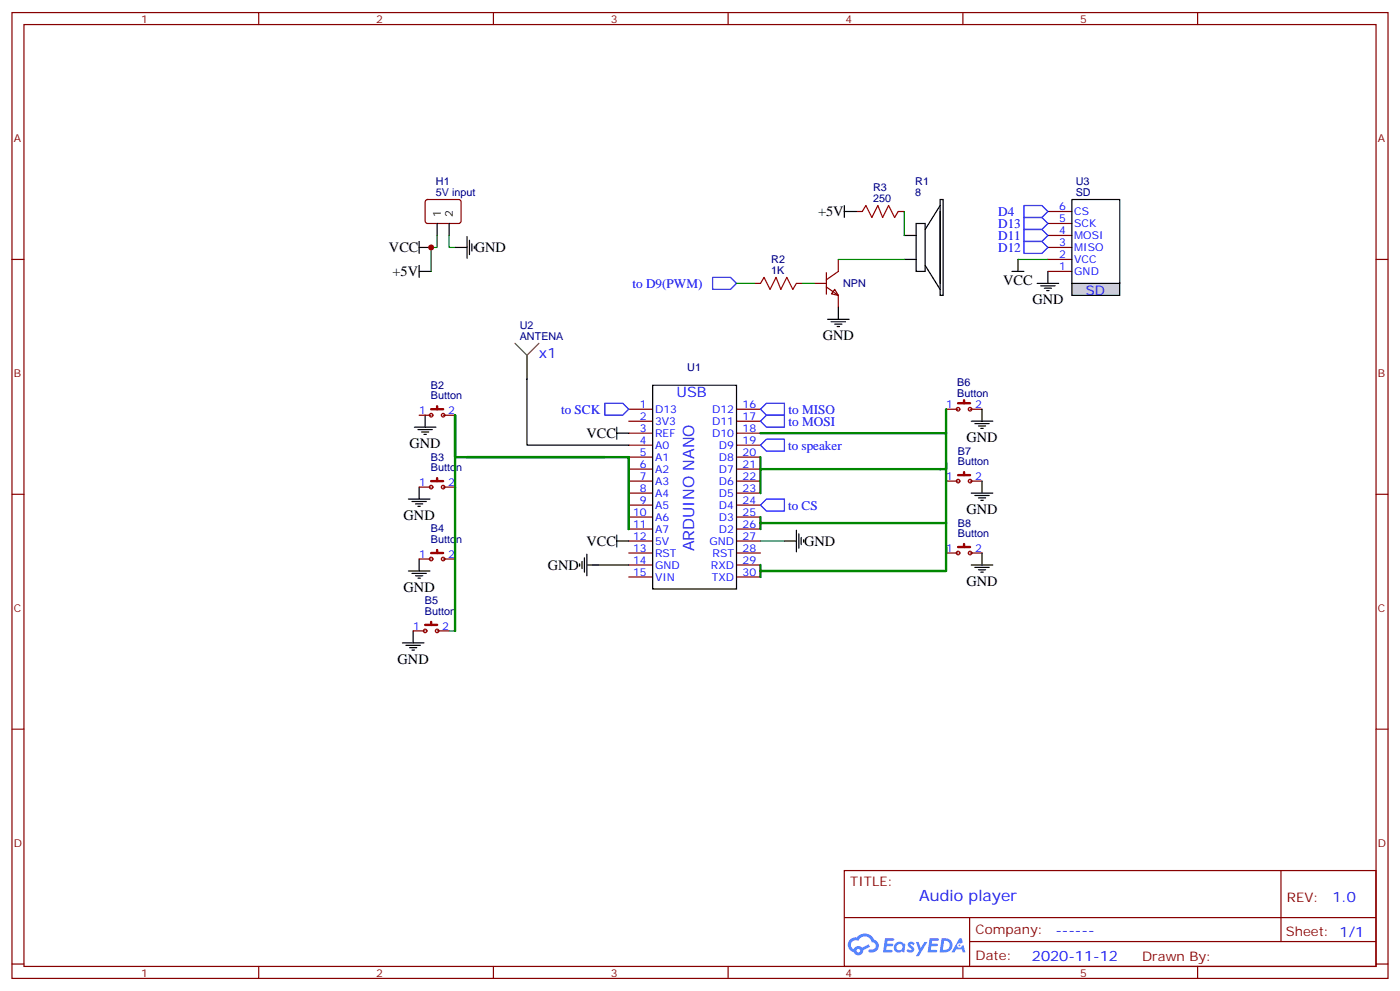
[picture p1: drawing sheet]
<svg xmlns="http://www.w3.org/2000/svg" width="412mm" height="292mm" viewBox="0 0 412 292" stroke-linecap="round" stroke-linejoin="round" font-family="sans-serif">
<g fill="none" stroke="#870000" stroke-width=".35">
<path d="M3.5 3.7h405.4v284.3h-405.4zM7.1 7.2h398.2v277.3h-398.2zM76.2 3.7v3.5M145.3 3.7v3.5M214.5 3.7v3.5M283.6 3.7v3.5M352.8 3.7v3.5M3.5 76.4h3.6M405.3 76.4h3.6M3.5 145.5h3.6M405.3 145.5h3.6M3.5 214.7h3.6"/>
<path d="M405.3 214.7h3.6M248.7 256.3h156.6v28.2h-156.6zM377.3 256.3v20.9M248.7 270.1h156.5M285.6 277.2h119.6M285.6 270.1v14.2M3.5 283.8h3.6M76.2 284.5v3.5M145.3 284.5v3.5M214.5 284.5v3.5M283.6 284.5v3.5M352.8 284.5v3.5"/>
<path d="M405.3 283.8h3.6"/>
</g>
<g fill="#5487ff">
<path d="M267.7 277.5a1.22 1.22 0 0 1 1.7 .2l-.4 .6a.47 .47 0 0 0-.3-.4 .47 .47 0 0 0-.5 .2l.1 .2a1.14 1.14 0 0 1 .8 1.8 1.14 1.14 0 0 1-1.9 0l-.2-.2 .5-.6 .7 .5a.29 .29 0 0 0 .3-.3 .29 .29 0 0 0-.2-.3 1.04 1.04 0 0 1-.6-1.7z"/>
<path d="M260.7 276.2h2.4l.3 .2-.2 .5-1.8 .1-.1 .8h1.5l.3 .4-.3 .4h-1.6l-.2 1.1h1.7l.2 .3-.2 .3-2.6 .1z"/>
<path d="M273.8 276.2h2.4l.3 .2-.1 .5-1.8 .1-.2 .8h1.6l.3 .4-.4 .4-1.6-.1-.1 1.1 1.7 .1 .2 .3-.2 .3-2.6 .1z"/>
<path d="M282.6 276.2h.7l.3 1.3-.6 .3a.69 .69 0 0 0-1 .3 .69 .69 0 0 0 .4 .9 .69 .69 0 0 0 .9-.6l.5-.2 .6 2.2h-.8l-.2-.9h-1.8l-.5 .9h-.8z"/>
<path d="M269.8 277.3h.8l.6 1.8 1.1-1.8h.9l-2.6 4.2h-.8l.9-1.5z"/>
<path d="M277.4 276.2l-.6 4.2h1.3a2.11 2.11 0 0 0 2.5-2.1 2.11 2.11 0 0 0-2.5-2.1zM278.1 277a1.39 1.39 0 0 1 1.7 1.4 1.39 1.39 0 0 1-1.8 1.2h-.3z"/>
<path d="M263.7 277.8a1.54 1.54 0 0 0-.1 2.2 1.54 1.54 0 0 0 2.2 .1l.6 .3 .3-2.3-.2-.3h-.4a1.49 1.49 0 0 0-2.4 0zM264 278.8a.94 .94 0 0 1 1.8 0 .94 .94 0 0 1-1.8 0z"/>
<path d="M250.4 276.6a2.18 2.18 0 0 0 1.1 3.7 1.44 1.44 0 0 0 1.6 .9 1.44 1.44 0 0 0 1.2-1.4l2-1.1-.5-.7-1.9 1a1.47 1.47 0 0 0-2.4 .4 1.39 1.39 0 0 1-.7-1.9 1.39 1.39 0 0 1 2-.5 2.12 2.12 0 0 1 2.2-1.3 2.12 2.12 0 0 1 1.9 1.7 1.14 1.14 0 0 1 1.1 1.4 1.14 1.14 0 0 1-1.7 .7 .43 .43 0 0 0-.5 .4 .43 .43 0 0 0 .4 .5 1.98 1.98 0 0 0 2.5-1.2 1.98 1.98 0 0 0-1.2-2.6 3.1 3.1 0 0 0-5.3-.6l-.9 .1zM252.3 279.9a.55 .55 0 0 1 1.1 0 .55 .55 0 0 1-1.1 0z"/>
<circle cx="282.6" cy="278.3" r=".26"/>
</g>
<g fill="none" stroke="#870000" stroke-width=".35">
<path d="M308.7 79.9h7M308.7 76.4h7M308.7 72.8h7M308.7 69.3h7M308.7 65.8h7M308.7 62.3h7M222.2 83.4h1.8M234.6 83.4h1.8M185.2 120.5h7.1M185.2 124h7.1M185.2 127.5h7.1M185.2 131.1h7.1"/>
<path d="M185.2 134.6h7.1M185.2 138.1h7.1M217 120.5h7M217 124h7M217 127.5h7M217 131.1h7M217 134.6h7M217 138.1h7M185.2 141.6h7.1M185.2 145.2h7.1M185.2 148.7h7.1M185.2 152.2h7.1"/>
<path d="M185.2 155.8h7.1M185.2 159.3h7.1M217 141.6h7M217 145.2h7M217 148.7h7M217 152.2h7M217 155.8h7M217 159.3h7M185.2 162.8h7.1M185.2 166.3h7.1M185.2 169.9h7.1M217 162.8h7"/>
<path d="M217 166.3h7M217 169.9h7"/>
</g>
<path d="M276.9 58.7h.9v28.3h-.9zM266.3 69.3h3.6M266.3 76.4h3.6M269.9 65.8h2.6v14.1h-2.6zM272.5 78.1l4.4 7.1M276.9 60.5l-4.4 7.1M276.9 62.3v21.1M315.7 83.4v-24.7h14.1v24.7M155.2 111.7v19.4h30M192.3 113.4h24.7v60h-24.7z" fill="none" stroke="#000" stroke-width=".35"/>
<path d="M151.7 101.1l3.5 3.5M155.2 104.6v7.1v-7.1M158.7 101.1l-3.5 3.5" fill="none" stroke="#660" stroke-width=".35"/>
<path d="M224 83.4l1.1-1.7 1.7 3.5 1.8-3.5 1.4 3.5 1.8-3.5 1.7 3.5 1.1-1.8" fill="none" stroke="#a10000" stroke-width=".35"/>
<path d="M315.7 83.4h14.1v3.6h-14.1z" fill="#ccc" stroke="#000" stroke-width=".35"/>
<g fill="none" stroke="#000" stroke-width=".35">
<path d="M308.7 79.9v3.5M305.5 83.4h6.4M306.6 84.1h4.2M307.6 84.8h2.1M308.3 85.5h.7M122.1 125.8h6.3M123.1 126.5h4.3M124.2 127.2h2.1M124.9 127.9h.7M125.2 122.2v3.6M181.7 127.5h3.5M181.7 125.8v3.5"/>
<path d="M181.7 159.3h3.5M181.7 157.5v3.5M231.1 159.3h3.5M234.6 156.1v6.4M235.3 157.2v4.2M236 158.2v2.1M236.7 158.9v.7M170.7 166v.7M171.4 165.3v2.1M172.2 164.2v4.3M172.9 166.3h3.5M172.9 163.2v6.3"/>
<path d="M174.6 166.3h10.6"/>
</g>
<path d="M224 159.3h7.1" fill="none" stroke="#008700" stroke-width=".35"/>
<path d="M137.6 134.6h47.6v21.2" fill="none" stroke="#008700" stroke-width=".71"/>
<g fill="#fff" stroke="#900" stroke-width=".35">
<circle cx="127" cy="122.2" r=".53"/>
<circle cx="130.5" cy="122.2" r=".53"/>
</g>
<path d="M128.8 119.6v.9M127 120.5h3.5" fill="none" stroke="#900" stroke-width=".71"/>
<path d="M123.5 122.2h3.5M130.5 122.2h3.6" fill="none" stroke="#870000" stroke-width=".35"/>
<path d="M120.3 146.9h6.3M121.4 147.6h4.2M122.4 148.3h2.1M123.1 149h.7M123.5 143.4v3.5" fill="none" stroke="#000" stroke-width=".35"/>
<g fill="#fff" stroke="#900" stroke-width=".35">
<circle cx="127" cy="143.4" r=".53"/>
<circle cx="130.5" cy="143.4" r=".53"/>
</g>
<path d="M127 141.6h3.5M128.8 140.8v.8" fill="none" stroke="#900" stroke-width=".71"/>
<path d="M123.5 143.4h3.5M130.5 143.4h3.6" fill="none" stroke="#870000" stroke-width=".35"/>
<path d="M120.3 168.1h6.3M121.4 168.8h4.2M122.4 169.5h2.1M123.1 170.2h.7M123.5 164.6v3.5" fill="none" stroke="#000" stroke-width=".35"/>
<g fill="#fff" stroke="#900" stroke-width=".35">
<circle cx="127" cy="164.6" r=".53"/>
<circle cx="130.5" cy="164.6" r=".53"/>
</g>
<path d="M127 162.8h3.5M128.8 161.9v.9" fill="none" stroke="#900" stroke-width=".71"/>
<path d="M123.5 164.6h3.5M130.5 164.6h3.6" fill="none" stroke="#870000" stroke-width=".35"/>
<path d="M118.5 189.3h6.4M119.6 190h4.2M120.6 190.7h2.2M121.4 191.4h.7M121.7 185.7v3.6" fill="none" stroke="#000" stroke-width=".35"/>
<g fill="#fff" stroke="#900" stroke-width=".35">
<circle cx="125.2" cy="185.7" r=".53"/>
<circle cx="128.8" cy="185.7" r=".53"/>
</g>
<path d="M125.2 184h3.6M127 183.1v.9" fill="none" stroke="#900" stroke-width=".71"/>
<path d="M121.7 185.7h3.5M128.8 185.7h3.5" fill="none" stroke="#870000" stroke-width=".35"/>
<path d="M178.2 134.6h-44.1v-12.4v63.5M224 134.6v10.6M224 152.2v3.6M224 166.3v3.6" fill="none" stroke="#008700" stroke-width=".71"/>
<path d="M299.9 76.4h8.8M132.3 185.7h1.8" fill="none" stroke="#008700" stroke-width=".35"/>
<path d="M301.6 60.5h5.3l1.8 1.8-1.8 1.7h-5.3zM301.6 71.1h5.3l1.8 1.7-1.8 1.8h-5.3zM301.6 67.6h5.3l1.8 1.7-1.8 1.8h-5.3zM301.6 64h5.3l1.8 1.8-1.8 1.8h-5.3zM178.2 118.7h5.2l1.8 1.8-1.8 1.7h-5.2zM224 124l1.8-1.8h5.3v3.6h-5.3zM224 120.5l1.8-1.8h5.3v3.5h-5.3zM224 131.1l1.8-1.8h5.3v3.5h-5.3zM224 148.7l1.8-1.8h5.3v3.6h-5.3z" fill="none" stroke="#00f" stroke-width=".35"/>
<path d="M298.1 79.9h3.5M299.9 76.4v3.5" fill="none" stroke="#000" stroke-width=".35"/>
<g fill="#fff" stroke="#900" stroke-width=".35">
<circle cx="282.2" cy="120.5" r=".53"/>
<circle cx="285.7" cy="120.5" r=".53"/>
</g>
<path d="M282.2 118.7h3.6M284 117.8v.9" fill="none" stroke="#900" stroke-width=".71"/>
<path d="M278.7 120.5h3.5M285.8 120.5h3.5" fill="none" stroke="#870000" stroke-width=".35"/>
<g fill="#fff" stroke="#900" stroke-width=".35">
<circle cx="282.2" cy="141.6" r=".53"/>
<circle cx="285.7" cy="141.6" r=".53"/>
</g>
<path d="M282.2 139.9h3.6M284 139v.9" fill="none" stroke="#900" stroke-width=".71"/>
<path d="M278.7 141.6h3.5M285.8 141.6h3.5" fill="none" stroke="#870000" stroke-width=".35"/>
<g fill="#fff" stroke="#900" stroke-width=".35">
<circle cx="282.2" cy="162.8" r=".53"/>
<circle cx="285.7" cy="162.8" r=".53"/>
</g>
<path d="M282.2 161h3.6M284 160.2v.8" fill="none" stroke="#900" stroke-width=".71"/>
<path d="M125.5 58.9l.4-.2 9.5 .1 .4 .6v6l-.7 .4-9.4-.1-.5-.6v-5.7zM246.9 76.4v3.5l-3.5 2.5M252.2 62.3h1.8M264.6 62.3h1.7M239.9 83.4h3.5M243.4 84.5l3.5 2.5v3.5M243.4 80.3v6.3M245.9 85.2l1 1.8-2-.5zM278.7 162.8h3.5M285.8 162.8h3.5" fill="none" stroke="#870000" stroke-width=".35"/>
<g fill="none" stroke="#000" stroke-width=".35">
<path d="M123.5 72.8h3.5M123.5 71.1v3.5M123.5 78.1v3.6M123.5 79.9h3.5M128.8 65.8v3.5M132.3 65.8v3.5M134.1 72.8h3.5M137.6 69.7v6.3M138.3 70.7v4.3M139 71.8v2.1M139.7 72.5v.7M248.7 62.3h3.5"/>
<path d="M248.7 60.5v3.5M243.8 94h6.3M244.8 94.7h4.3M245.9 95.4h2.1M246.6 96.1h.7M246.9 90.5v3.5M286.1 124h6.4M287.2 124.7h4.2M288.2 125.4h2.1M288.9 126.1h.7M289.3 120.5v3.5M286.1 145.2h6.4"/>
<path d="M287.2 145.9h4.2M288.2 146.6h2.1M288.9 147.3h.7M289.3 141.6v3.6M286.1 166.3h6.4M287.2 167h4.2M288.2 167.7h2.1M288.9 168.5h.7M289.3 162.8v3.5"/>
</g>
<path d="M224 127.5h54.7M278.7 120.5v42.3M278.7 136.3v1.8h-54.7M224 154h54.7M278.7 161v7.1h-54.7" fill="none" stroke="#008700" stroke-width=".71"/>
<path d="M209.9 81.7h5.3l1.8 1.7-1.8 1.8h-5.3z" fill="none" stroke="#00f" stroke-width=".35"/>
<path d="M128.8 69.3v3.5h-1.8v7.1M132.3 69.3v3.5h1.8M246.9 76.4h19.4M266.3 62.3v7M217 83.4h5.2M236.4 83.4h3.5" fill="none" stroke="#008700" stroke-width=".35"/>
<path d="M254 62.3l1.1-1.8 1.7 3.5 1.8-3.5 1.4 3.5 1.8-3.5 1.7 3.5 1.1-1.7" fill="none" stroke="#a10000" stroke-width=".35"/>
<circle cx="127" cy="72.8" r=".88" fill="#c00"/>
<g font-size="4.6" fill="#00f">
<text x="204.5" y="162.3" transform="rotate(-90 204.5 162.3)">ARDUINO NANO</text>
<text x="270.8" y="265.3">Audio player</text>
</g>
<g font-size="4.2">
<text x="241" y="63.7">+5V</text>
<text x="114.6" y="74.3">VCC</text>
<text x="139.9" y="74.3">GND</text>
<text x="115.6" y="81.3">+5V</text>
<text x="295.5" y="83.9">VCC</text>
<text x="304.1" y="89.5">GND</text>
<text x="242.4" y="100.1">GND</text>
<text x="120.6" y="131.9">GND</text>
<text x="172.8" y="129">VCC</text>
<text x="284.7" y="130.1">GND</text>
<text x="118.9" y="153">GND</text>
<text x="284.7" y="151.3">GND</text>
<text x="172.8" y="160.7">VCC</text>
<text x="236.9" y="160.7">GND</text>
<text x="161.4" y="167.8">GND</text>
<text x="284.7" y="172.4">GND</text>
<text x="118.9" y="174.2">GND</text>
<text x="117.1" y="195.4">GND</text>
</g>
<g font-size="4.2" fill="#00f">
<text x="158.7" y="105.3">x1</text>
<text x="199.3" y="116.9">USB</text>
<text x="392.5" y="265.6">1.0</text>
<text x="310.9" y="275.1">------</text>
<text x="304" y="282.9">2020-11-12</text>
</g>
<g font-size="3.9" fill="#00f">
<text x="294" y="63.6">D4</text>
<text x="294" y="70.6">D11</text>
<text x="294" y="67.1">D13</text>
<text x="294" y="74.2">D12</text>
<text x="186.3" y="84.7">to D9(PWM)</text>
<text x="319.8" y="86.8">SD</text>
<text x="165.3" y="121.8">to SCK</text>
<text x="232.3" y="125.3">to MOSI</text>
<text x="232.3" y="121.8">to MISO</text>
<text x="232.1" y="132.4">to speaker</text>
<text x="232.1" y="150">to CS</text>
</g>
<g font-size="3.9" fill="#800">
<text x="250.5" y="260.9">TITLE:</text>
<text x="379.1" y="265.6">REV:</text>
<text x="287.4" y="275.1">Company:</text>
<text x="378.7" y="275.7">Sheet: 1/1</text>
<text x="287.4" y="282.8">Date:</text>
<text x="336.4" y="282.8">Drawn By:</text>
</g>
<g font-size="3.2" fill="#800">
<text x="41.6" y="6.7">1</text>
<text x="110.8" y="6.7">2</text>
<text x="179.9" y="6.7">3</text>
<text x="249.1" y="6.7">4</text>
<text x="318.2" y="6.7">5</text>
<text x="4.1" y="41.8">A</text>
<text x="405.9" y="41.8">A</text>
<text x="4.1" y="110.9">B</text>
<text x="405.9" y="110.9">B</text>
<text x="4.1" y="180.1">C</text>
<text x="405.9" y="180.1">C</text>
<text x="4.1" y="249.2">D</text>
<text x="405.9" y="249.2">D</text>
<text x="41.6" y="287.5">1</text>
<text x="110.8" y="287.5">2</text>
<text x="179.9" y="287.5">3</text>
<text x="249.1" y="287.5">4</text>
<text x="318.2" y="287.5">5</text>
</g>
<g font-size="3.2" fill="#000080">
<text x="128.4" y="57.7">5V input</text>
<text x="128.4" y="54.4">H1</text>
<text x="257.2" y="59.4">250</text>
<text x="257.2" y="56.3">R3</text>
<text x="269.6" y="57.7">8</text>
<text x="269.6" y="54.6">R1</text>
<text x="316.9" y="57.7">SD</text>
<text x="316.9" y="54.6">U3</text>
<text x="227.2" y="77.5">R2</text>
<text x="227.2" y="80.6">1K</text>
<text x="248.4" y="84.6">NPN</text>
<text x="153.1" y="100">ANTENA</text>
<text x="153.1" y="96.9">U2</text>
<text x="202.4" y="109.2">U1</text>
<text x="282" y="113.6">B6</text>
<text x="126.9" y="117.6">Button</text>
<text x="126.9" y="114.4">B2</text>
<text x="282" y="116.8">Button</text>
<text x="126.9" y="135.6">B3</text>
<text x="282.2" y="137">Button</text>
<text x="282.2" y="133.8">B7</text>
<text x="126.9" y="138.7">Button</text>
<text x="282.2" y="155">B8</text>
<text x="126.9" y="159.9">Button</text>
<text x="126.9" y="156.8">B4</text>
<text x="282.2" y="158.1">Button</text>
<text x="125.2" y="177.9">B5</text>
<text x="125.2" y="181.1">Button</text>
</g>
<g font-size="3.2">
<text x="129.8" y="64" transform="rotate(-90 129.8 64)">1</text>
<text x="133.3" y="64" transform="rotate(-90 133.3 64)">2</text>
</g>
<g font-size="3.2" fill="#00f">
<text x="312" y="65.4">5</text>
<text x="312" y="61.9">6</text>
<text x="316.4" y="63.3">CS</text>
<text x="312" y="69">4</text>
<text x="316.4" y="70.4">MOSI</text>
<text x="316.4" y="66.9">SCK</text>
<text x="312" y="76">2</text>
<text x="312" y="72.5">3</text>
<text x="316.4" y="77.4">VCC</text>
<text x="316.4" y="73.9">MISO</text>
<text x="312" y="79.6">1</text>
<text x="316.4" y="81">GND</text>
<text x="123.5" y="121.9">1</text>
<text x="132" y="121.9">2</text>
<text x="188.5" y="120.1">1</text>
<text x="188.5" y="123.6">2</text>
<text x="193" y="121.5">D13</text>
<text x="193" y="125.1">3V3</text>
<text x="209.8" y="121.5">D12</text>
<text x="209.8" y="125.1">D11</text>
<text x="218.7" y="120.1">16</text>
<text x="218.7" y="123.6">17</text>
<text x="278.7" y="120.1">1</text>
<text x="287.3" y="120.1">2</text>
<text x="188.5" y="127.2">3</text>
<text x="188.5" y="130.7">4</text>
<text x="193" y="128.6">REF</text>
<text x="209.8" y="128.6">D10</text>
<text x="218.7" y="127.2">18</text>
<text x="218.7" y="130.7">19</text>
<text x="188.5" y="134.2">5</text>
<text x="188.5" y="137.8">6</text>
<text x="193" y="132.1">A0</text>
<text x="193" y="135.6">A1</text>
<text x="211.8" y="132.1">D9</text>
<text x="211.8" y="135.6">D8</text>
<text x="218.7" y="134.2">20</text>
<text x="218.7" y="137.8">21</text>
<text x="123.5" y="143.1">1</text>
<text x="132" y="143.1">2</text>
<text x="188.5" y="141.3">7</text>
<text x="193" y="139.2">A2</text>
<text x="193" y="142.7">A3</text>
<text x="211.8" y="139.2">D7</text>
<text x="211.8" y="142.7">D6</text>
<text x="218.7" y="141.3">22</text>
<text x="278.7" y="141.3">1</text>
<text x="287.3" y="141.3">2</text>
<text x="188.5" y="144.8">8</text>
<text x="188.5" y="148.3">9</text>
<text x="193" y="146.2">A4</text>
<text x="193" y="149.8">A5</text>
<text x="211.8" y="146.2">D5</text>
<text x="211.8" y="149.8">D4</text>
<text x="218.7" y="144.8">23</text>
<text x="218.7" y="148.3">24</text>
<text x="186.5" y="151.9">10</text>
<text x="186.5" y="155.4">11</text>
<text x="193" y="153.3">A6</text>
<text x="211.8" y="153.3">D3</text>
<text x="218.7" y="151.9">25</text>
<text x="218.7" y="155.4">26</text>
<text x="186.5" y="158.9">12</text>
<text x="193" y="156.8">A7</text>
<text x="193" y="160.3">5V</text>
<text x="209" y="160.3">GND</text>
<text x="211.8" y="156.8">D2</text>
<text x="218.7" y="158.9">27</text>
<text x="123.5" y="164.2">1</text>
<text x="132" y="164.2">2</text>
<text x="186.5" y="162.5">13</text>
<text x="186.5" y="166">14</text>
<text x="193" y="163.9">RST</text>
<text x="193" y="167.4">GND</text>
<text x="209.4" y="167.4">RXD</text>
<text x="209.9" y="163.9">RST</text>
<text x="218.7" y="162.5">28</text>
<text x="218.7" y="166">29</text>
<text x="278.7" y="162.5">1</text>
<text x="287.3" y="162.5">2</text>
<text x="186.5" y="169.5">15</text>
<text x="193" y="170.9">VIN</text>
<text x="209.7" y="170.9">TXD</text>
<text x="218.7" y="169.5">30</text>
<text x="121.7" y="185.4">1</text>
<text x="130.3" y="185.4">2</text>
</g>
</svg>
